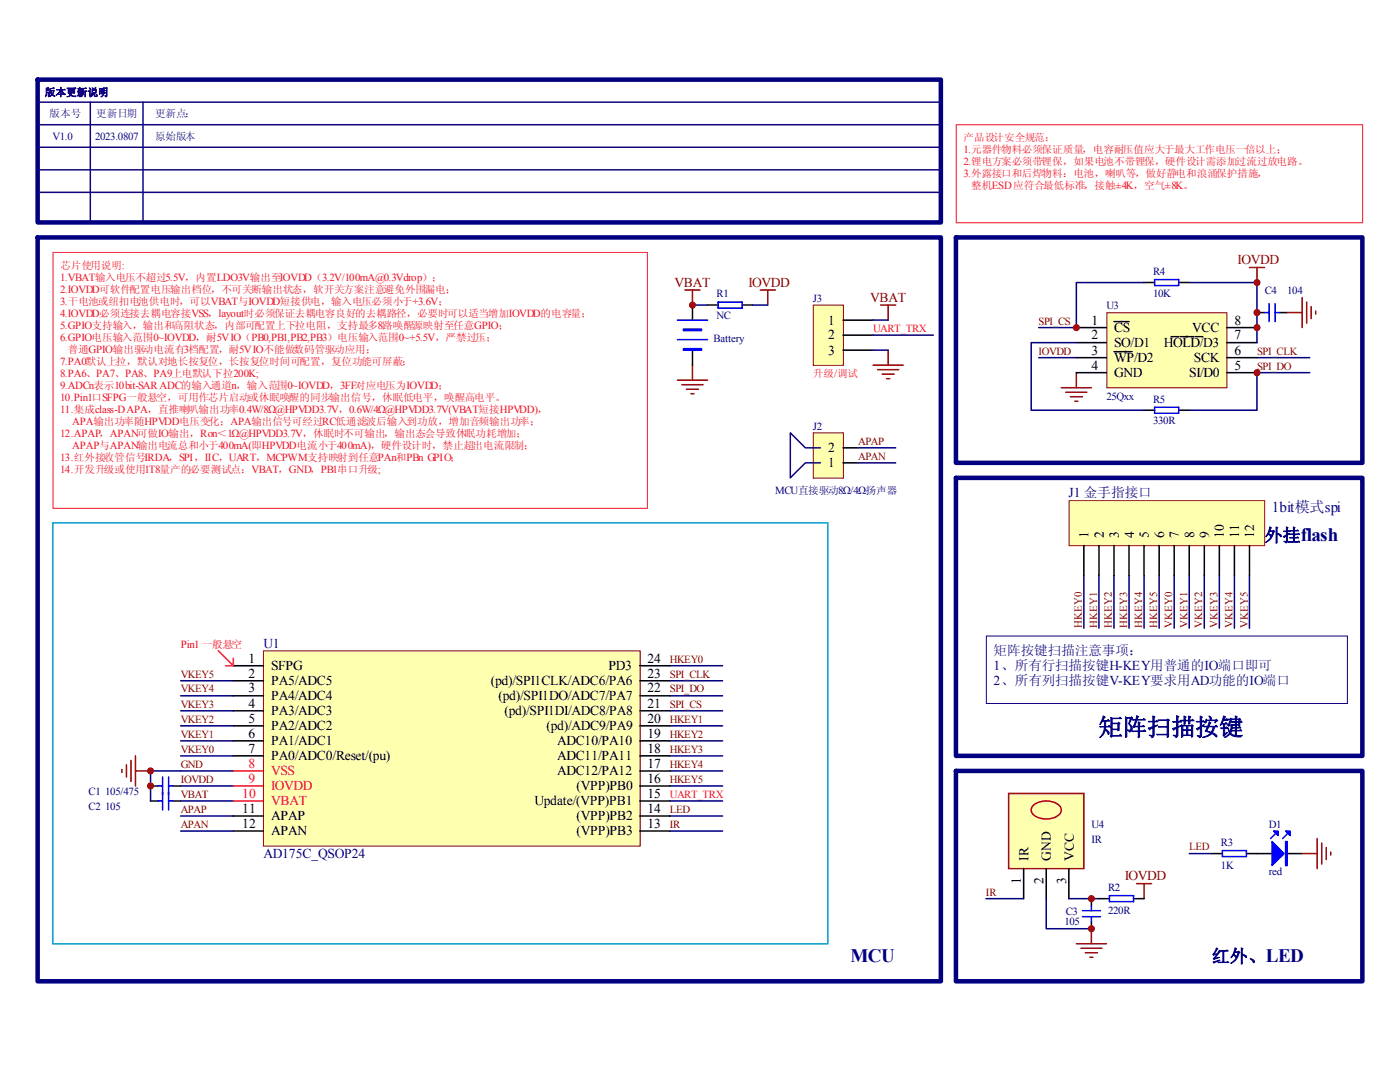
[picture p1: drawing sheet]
<svg xmlns="http://www.w3.org/2000/svg" width="279mm" height="216mm" viewBox="0 0 279 216" stroke-linecap="round" stroke-linejoin="round" font-family="sans-serif">
<path d="M7.5 47.4h180.3v148.4h-180.3zM190.8 47.4h81.1v45h-81.1z" fill="none" stroke="#000080" stroke-width=".9"/>
<path d="M162.4 86.4h5.9v9h-5.9z" fill="#ffffb0"/>
<path d="M162.3 86.4h6v9h-6z" fill="none" stroke="#800000" stroke-width=".2"/>
<path d="M138.2 60.9v3M138.2 69.9v3M141.2 60.9h2.1M148.1 60.9h2.1M168.2 92.4h3M168.2 89.4h3M30 159.8h1.5M30 156.8h1.5M34.5 159.8h1.6M34.5 156.8h1.6M250.9 170.3h3M256.9 170.3h3" fill="none" stroke="#000" stroke-width=".3"/>
<path d="M138.2 60.9h3M150.2 60.9h3M171.2 89.4h7.6M171.2 92.4h7.6M30 156.8v3M36.1 159.8h10.5M36.1 156.8h10.5M36.1 153.8h10.5M36.1 162.8h10.5" fill="none" stroke="#000080" stroke-width=".3"/>
<g fill="none" stroke="#800000" stroke-width=".3">
<path d="M136.7 57.9h3M138.2 57.9v3M151.7 57.9h3M153.2 57.9v3M135.2 75.9h6M136.1 76.8h4.2M137 77.7h2.4M137.9 78.6h.6M138.2 72.9v3M24.3 153.5v.6M25.2 152.6v2.4M26.1 151.7v4.2"/>
<path d="M27 150.8v6M27 153.8h3M259.9 170.3h3M262.9 167.3v6M263.8 168.2v4.2M264.7 169.1v2.4M265.6 170v.6"/>
</g>
<path d="M135.2 67.8h6M135.2 63.9h6M143.3 60.3h4.8v1.2h-4.8zM31.5 159.8h.9M31.5 156.8h.9M32.4 155v6.6M33.6 159.8h.9M33.6 155v6.6M33.6 156.8h.9M254.8 166.1l-1.2 1.2M257.2 166.1l-1.2 1.2" fill="none" stroke="#00f" stroke-width=".3"/>
<g fill="#00f" stroke="#00f" stroke-width=".3">
<path d="M256.6 165.8h.9v.9z"/>
<path d="M254.2 165.8h.9v.9z"/>
<path d="M253.9 167.9l2.4 2.4-2.4 2.4z"/>
<path d="M136.4 65.7h3.6v.3h-3.6z" fill-rule="evenodd"/>
<path d="M136.4 69.6h3.6v.3h-3.6z" fill-rule="evenodd"/>
<path d="M256.6 167.9h.3v4.8h-.3z" fill-rule="evenodd"/>
</g>
<path d="M163.7 89.4h-3l-3-3v9l3-3h3" fill="none" stroke="#11037f" stroke-width=".3"/>
<path d="M162.4 61h5.9v11.9h-5.9z" fill="#ffffb0"/>
<path d="M162.3 60.9h6v12h-6z" fill="none" stroke="#800000" stroke-width=".2"/>
<path d="M168.2 63.9h6M168.2 66.9h6M168.2 69.9h6" fill="none" stroke="#000" stroke-width=".3"/>
<g fill="none" stroke="#800000" stroke-width=".3">
<path d="M249.4 53.4h3M250.9 53.4v3M174.2 72.9h6.1M175.1 73.8h4.3M175.8 60.9h3M176.1 74.7h2.4M177 75.6h.6M177.3 60.9v3M177.3 69.9v3M211.8 77.4h6M212.7 78.3h4.2M213.6 79.2h2.4"/>
<path d="M214.8 74.4v3M214.5 80.1h.6"/>
</g>
<path d="M174.2 66.9h12.1M174.2 69.9h3.1M174.2 63.9h3.1M207.3 65.4h7.5M207.3 71.4h7.5M250.9 71.4h10.5M250.9 74.4h10.5M36.1 144.8h10.5M36.1 147.8h10.5M36.1 150.8h10.5" fill="none" stroke="#000080" stroke-width=".3"/>
<path d="M7.5 15.9h180.3v28.5h-180.3zM190.8 153.8h81.1v42h-81.1z" fill="none" stroke="#000080" stroke-width=".9"/>
<path d="M10.5 104.4h154.7v83.9h-154.7z" fill="none" stroke="#009cca" stroke-width=".3"/>
<path d="M7.5 20.4h180.3M7.5 24.9h180.3M7.5 29.4h180.3M7.5 33.9h180.3M7.5 38.4h180.3M18 20.4v24M28.5 20.4v24" fill="none" stroke="#11037f" stroke-width=".3"/>
<path d="M221 62.5h23.9v14.9h-23.9z" fill="#ffffb0"/>
<path d="M220.9 62.4h24v15h-24z" fill="none" stroke="#800000" stroke-width=".2"/>
<g fill="none" stroke="#000" stroke-width=".3">
<path d="M228.3 56.4h2.1M235.2 56.4h2.1M214.8 65.4h6M214.8 68.4h6M214.8 71.4h6M214.8 74.4h6M222.3 64.2h3M222.3 70.2h3.6M233.7 67.2h1.5M235.5 67.2h2.7M238.5 67.2h1.5M244.9 65.4h6"/>
<path d="M244.9 68.4h6M244.9 71.4h6M244.9 74.4h6M250.9 62.4h1.5M255.4 62.4h1.5"/>
</g>
<path d="M230.4 55.8h4.8v1.2h-4.8zM252.4 62.4h.9M253.3 60.6v3.6M254.5 62.4h.9M254.5 60.6v3.6" fill="none" stroke="#00f" stroke-width=".3"/>
<path d="M228.3 56.4h-13.5v9M237.3 56.4h13.6v12" fill="none" stroke="#000080" stroke-width=".3"/>
<path d="M259.9 59.4v6M256.9 62.4h3M260.8 60.3v4.2M261.7 61.2v2.4M262.6 62.1v.6M226.8 176.3h3M228.3 176.3v3M214.8 188.3h6M215.7 189.2h4.2M216.6 190.1h2.4M217.5 191h.6M217.8 185.3v3" fill="none" stroke="#800000" stroke-width=".3"/>
<path d="M201.3 158.3h15v15h-15z" fill-rule="evenodd" fill="#ffffb0" stroke="#800000" stroke-width=".3"/>
<path d="M204.3 173.3v6M208.8 173.3v6M213.3 173.3v6M217.8 179.3v1.5M219.3 179.3h2.1M226.2 179.3h2.1M241.8 170.3h2.2M248.8 170.3h2.1M217.8 183.8v1.5" fill="none" stroke="#000" stroke-width=".3"/>
<path d="M206.1 160.8a4.1 4.1 0 0 1 5.4 0 1.39 1.39 0 0 1-.8 2.2 4.2 4.2 0 0 1-4.6-.6 1.17 1.17 0 0 1 0-1.6z" fill="none" stroke="#bf0000" stroke-width=".3"/>
<g fill="none" stroke="#000080" stroke-width=".3">
<path d="M216.3 114.8v10.5M219.3 114.8v10.5M222.3 114.8v10.5M225.3 114.8v10.5M228.3 114.8v10.5M231.3 114.8v10.5M234.3 114.8v10.5M237.3 114.8v10.5M240.3 114.8v10.5M243.3 114.8v10.5M246.4 114.8v10.5M249.4 114.8v10.5"/>
<path d="M36.1 138.8h10.5M36.1 135.8h10.5M133.7 138.8h10.5M133.7 135.8h10.5M133.7 132.8h10.5M36.1 141.8h10.5M133.7 156.8h10.5M133.7 153.8h10.5M133.7 150.8h10.5M133.7 147.8h10.5M133.7 144.8h10.5M133.7 141.8h10.5"/>
<path d="M133.7 159.8h10.5M133.7 162.8h10.5M133.7 165.8h10.5M196.8 179.3h7.5M208.8 179.3v6h9M213.3 179.3h6M237.3 170.3h4.5"/>
</g>
<path d="M221.4 178.7h4.8v1.2h-4.8zM244 169.7h4.8v1.2h-4.8zM216 182.9h3.6M216 181.7h3.6M217.8 180.8v.9M217.8 182.9v.9" fill="none" stroke="#00f" stroke-width=".3"/>
<path d="M190.8 24.9h81.1v19.5h-81.1zM10.6 50.4h118.6v51h-118.6z" fill="none" stroke="#ee0e22" stroke-width=".2"/>
<g fill="#800000" stroke="#800000" stroke-width=".2">
<circle cx="138.2" cy="60.9" r=".6"/>
<circle cx="214.8" cy="65.4" r=".6"/>
<circle cx="250.9" cy="56.4" r=".6"/>
<circle cx="250.9" cy="65.4" r=".6"/>
<circle cx="250.9" cy="62.4" r=".6"/>
</g>
<path d="M213.4 100h39v8.9h-39z" fill="#ffffb0"/>
<path d="M213.4 99.9h39v9h-39z" fill="none" stroke="#800000" stroke-width=".2"/>
<path d="M216.3 108.8v6M219.3 108.8v6M222.3 108.8v6M225.3 108.8v6M228.3 108.8v6M231.3 108.8v6M234.3 108.8v6M237.3 108.8v6M240.3 108.8v6M243.3 108.8v6M246.4 108.8v6M249.4 108.8v6" fill="none" stroke="#000" stroke-width=".3"/>
<path d="M207.3 68.4h7.5" fill="none" stroke="#000080" stroke-width=".3"/>
<path d="M190.8 95.4h81.1v55.4h-81.1z" fill="none" stroke="#000080" stroke-width=".9"/>
<path d="M196.8 126.9h72.1v13.5h-72.1z" fill="none" stroke="#11037f" stroke-width=".2"/>
<g fill="#800000" stroke="#800000" stroke-width=".2">
<circle cx="217.8" cy="185.3" r=".6"/>
<circle cx="217.8" cy="179.3" r=".6"/>
</g>
<path d="M52.7 130h75.1v38.8h-75.1z" fill="#ffffb0"/>
<path d="M52.6 129.9h75.2v38.9h-75.2z" fill="none" stroke="#800000" stroke-width=".2"/>
<path d="M46.6 156.8h6M46.6 159.8h6M46.6 153.8h6" fill="none" stroke="#ee0e22" stroke-width=".3"/>
<g fill="none" stroke="#000" stroke-width=".3">
<path d="M228.3 81.9h2.1M235.2 81.9h2.1M46.6 138.8h6M46.6 135.8h6M46.6 132.8h6M127.7 138.8h6M127.7 135.8h6M127.7 132.8h6M46.6 141.8h6M46.6 144.8h6M46.6 147.8h6M46.6 150.8h6"/>
<path d="M127.7 141.8h6M127.7 144.8h6M127.7 147.8h6M127.7 150.8h6M127.7 153.8h6M127.7 156.8h6M127.7 159.8h6M46.6 162.8h6M46.6 165.8h6M127.7 162.8h6M127.7 165.8h6"/>
</g>
<path d="M207.3 68.4h-1.5v13.5h22.5M250.9 74.4v7.5h-13.6M36.1 153.8h-6.1v3M36.1 165.8h10.5" fill="none" stroke="#000080" stroke-width=".3"/>
<path d="M230.4 81.3h4.8v1.2h-4.8z" fill="none" stroke="#00f" stroke-width=".3"/>
<g fill="#800000" stroke="#800000" stroke-width=".2">
<circle cx="250.9" cy="74.4" r=".6"/>
<circle cx="30" cy="156.8" r=".6"/>
<circle cx="30" cy="153.8" r=".6"/>
</g>
<path d="M43.6 129.8l3 3v-1.5M45.1 132.8h1.5" fill="none" stroke="#f00" stroke-width=".3"/>
<text font-size="4.8" fill="#000080" x="219.3" y="146.7">矩阵扫描按键</text>
<text font-size="3.8" fill="#000080" x="169.8" y="192">MCU</text>
<g font-size="3.6" fill="#000080">
<text x="252.4" y="108">外挂flash</text>
<text x="241.8" y="192">红外、LED</text>
</g>
<text font-size="3" fill="#000080" x="253.8" y="102.2">1bit模式spi</text>
<g font-size="2.7" fill="#800000">
<text x="247" y="52.7">IOVDD</text>
<text x="134.6" y="57.2">VBAT</text>
<text x="149.4" y="57.2">IOVDD</text>
<text x="173.7" y="60.3">VBAT</text>
<text x="224.5" y="175.7">IOVDD</text>
</g>
<g font-size="2.7">
<text x="165.3" y="64.8">1</text>
<text x="217.8" y="64.8">1</text>
<text x="246.4" y="64.8">8</text>
<text x="165.3" y="67.7">2</text>
<text x="165.3" y="70.8">3</text>
<text x="217.8" y="67.7">2</text>
<text x="217.8" y="70.8">3</text>
<text x="222.3" y="66.2">CS</text>
<text x="222.3" y="69.3">SO/D1</text>
<text x="232.2" y="69.3">HOLD/D3</text>
<text x="237.9" y="66.2">VCC</text>
<text x="246.4" y="70.8">6</text>
<text x="246.4" y="67.7">7</text>
<text x="217.8" y="73.7">4</text>
<text x="222.3" y="72.2">WP/D2</text>
<text x="222.3" y="75.3">GND</text>
<text x="237.3" y="75.3">SI/D0</text>
<text x="238.3" y="72.2">SCK</text>
<text x="246.4" y="73.7">5</text>
<text x="165.3" y="93.2">1</text>
<text x="165.3" y="90.3">2</text>
<text x="217.3" y="107.4" transform="rotate(-90 217.3 107.4)">1</text>
<text x="220.3" y="107.4" transform="rotate(-90 220.3 107.4)">2</text>
<text x="223.3" y="107.4" transform="rotate(-90 223.3 107.4)">3</text>
<text x="226.3" y="107.4" transform="rotate(-90 226.3 107.4)">4</text>
<text x="229.3" y="107.4" transform="rotate(-90 229.3 107.4)">5</text>
<text x="232.3" y="107.4" transform="rotate(-90 232.3 107.4)">6</text>
<text x="235.3" y="107.4" transform="rotate(-90 235.3 107.4)">7</text>
<text x="238.3" y="107.4" transform="rotate(-90 238.3 107.4)">8</text>
<text x="241.3" y="107.4" transform="rotate(-90 241.3 107.4)">9</text>
<text x="244.3" y="107.4" transform="rotate(-90 244.3 107.4)">10</text>
<text x="247.3" y="107.4" transform="rotate(-90 247.3 107.4)">11</text>
<text x="250.3" y="107.4" transform="rotate(-90 250.3 107.4)">12</text>
<text x="49.6" y="135.2">2</text>
<text x="49.6" y="132.2">1</text>
<text x="54.1" y="136.7">PA5/ADC5</text>
<text x="54.1" y="133.7">SFPG</text>
<text x="98" y="136.7">(pd)/SPI1CLK/ADC6/PA6</text>
<text x="121.4" y="133.7">PD3</text>
<text x="129.2" y="135.2">23</text>
<text x="129.2" y="132.2">24</text>
<text x="49.6" y="138.2">3</text>
<text x="49.6" y="141.2">4</text>
<text x="54.1" y="139.7">PA4/ADC4</text>
<text x="54.1" y="142.7">PA3/ADC3</text>
<text x="99.5" y="139.7">(pd)/SPI1DO/ADC7/PA7</text>
<text x="100.7" y="142.7">(pd)/SPI1DI/ADC8/PA8</text>
<text x="129.2" y="141.2">21</text>
<text x="129.2" y="138.2">22</text>
<text x="49.6" y="144.2">5</text>
<text x="49.6" y="147.2">6</text>
<text x="54.1" y="145.7">PA2/ADC2</text>
<text x="54.1" y="148.7">PA1/ADC1</text>
<text x="109.1" y="145.7">(pd)/ADC9/PA9</text>
<text x="111.2" y="148.7">ADC10/PA10</text>
<text x="129.2" y="147.2">19</text>
<text x="129.2" y="144.2">20</text>
<text x="49.6" y="150.2">7</text>
<text x="54.1" y="151.7">PA0/ADC0/Reset/(pu)</text>
<text x="111.2" y="154.7">ADC12/PA12</text>
<text x="111.2" y="151.7">ADC11/PA11</text>
<text x="129.2" y="153.2">17</text>
<text x="129.2" y="150.2">18</text>
<text x="106.7" y="160.7">Update/(VPP)PB1</text>
<text x="115.1" y="157.7">(VPP)PB0</text>
<text x="129.2" y="156.2">16</text>
<text x="129.2" y="159.2">15</text>
<text x="48.3" y="162.2">11</text>
<text x="48.3" y="165.2">12</text>
<text x="54.1" y="163.7">APAP</text>
<text x="54.1" y="166.7">APAN</text>
<text x="115.1" y="163.7">(VPP)PB2</text>
<text x="115.1" y="166.7">(VPP)PB3</text>
<text x="129.2" y="162.2">14</text>
<text x="129.2" y="165.2">13</text>
<text x="205.2" y="171.8" transform="rotate(-90 205.2 171.8)">IR</text>
<text x="209.7" y="171.8" transform="rotate(-90 209.7 171.8)">GND</text>
<text x="214.3" y="171.8" transform="rotate(-90 214.3 171.8)">VCC</text>
<text x="203.7" y="176.4" transform="rotate(-90 203.7 176.4)">1</text>
<text x="208.3" y="176.4" transform="rotate(-90 208.3 176.4)">2</text>
<text x="212.8" y="176.4" transform="rotate(-90 212.8 176.4)">3</text>
</g>
<g font-size="2.7" fill="#000080">
<text x="213.3" y="99.2">J1 金手指接口</text>
<text x="52.6" y="129.2">U1</text>
<text x="52.6" y="171.2">AD175C_QSOP24</text>
</g>
<g font-size="2.7" fill="#11037f">
<text x="198.3" y="130.7">矩阵按键扫描注意事项：</text>
<text x="198.3" y="133.7">1、所有行扫描按键H-KEY用普通的IO端口即可</text>
<text x="198.3" y="136.7">2、所有列扫描按键V-KEY要求用AD功能的IO端口</text>
</g>
<g font-size="2.7" fill="#ee0e22">
<text x="49.6" y="153.2">8</text>
<text x="54.1" y="154.7">VSS</text>
<text x="48.3" y="159.2">10</text>
<text x="49.6" y="156.2">9</text>
<text x="54.1" y="157.7">IOVDD</text>
<text x="54.1" y="160.7">VBAT</text>
</g>
<g font-size="2.2" fill="#11037f">
<text x="10.5" y="27.9">V1.0</text>
<text x="19" y="27.9">2023.0807</text>
</g>
<g font-size="2.2" fill="#ee0e22">
<text x="192.3" y="30.6">1.元器件物料必须保证质量，电容耐压值应大于最大工作电压一倍以上；</text>
<text x="192.3" y="32.9">2.锂电方案必须带锂保，如果电池不带锂保，硬件设计需添加过流过放电路。</text>
<text x="192.3" y="35.4">3.外露接口和后焊物料：电池，喇叭等，做好静电和浪涌保护措施，</text>
<text x="12" y="56">1.VBAT输入电压不超过5.5V，内置LDO3V输出至IOVDD（3.2V/100mA@0.3Vdrop）；</text>
<text x="12" y="58.4">2.IOVDD可软件配置电压输出档位，不可关断输出状态，软开关方案注意避免外围漏电；</text>
<text x="12" y="60.9">3.干电池或纽扣电池供电时，可以VBAT与IOVDD短接供电，输入电压必须小于+3.6V；</text>
<text x="12" y="63.2">4.IOVDD必须连接去耦电容接VSS，layout时必须保证去耦电容良好的去耦路径，必要时可以适当增加IOVDD的电容量；</text>
<text x="12" y="65.6">5.GPIO支持输入，输出和高阻状态，内部可配置上下拉电阻，支持最多8路唤醒源映射至任意GPIO；</text>
<text x="12" y="68.1">6.GPIO电压输入范围0~IOVDD，耐5V IO（PB0,PB1,PB2,PB3）电压输入范围0~+5.5V，严禁过压；</text>
<text x="174.2" y="66.2">UART_TRX</text>
<text x="12" y="72.8">7.PA0默认上拉，默认对地长按复位，长按复位时间可配置，复位功能可屏蔽；</text>
<text x="12" y="75.3">8.PA6、PA7、PA8、PA9上电默认下拉200K;</text>
<text x="12" y="77.6">9.ADCn表示10bit-SAR ADC的输入通道n，输入范围0~IOVDD，3FF对应电压为IOVDD；</text>
<text x="12" y="80">10.Pin1口SFPG一般悬空，可用作芯片启动或休眠唤醒的同步输出信号，休眠低电平，唤醒高电平。</text>
<text x="12" y="82.5">11.集成class-D APA，直推喇叭输出功率0.4W/8Ω@HPVDD3.7V，0.6W/4Ω@HPVDD3.7V(VBAT短接HPVDD)，</text>
<text x="12" y="87.2">12.APAP，APAN可做IO输出，Ron＜1Ω@HPVDD3.7V，休眠时不可输出，输出态会导致休眠功耗增加；</text>
<text x="14.4" y="84.8">APA输出功率随HPVDD电压变化；APA输出信号可经过RC低通滤波后输入到功放，增加音频输出功率；</text>
<text x="14.4" y="89.7">APAP与APAN输出电流总和小于400mA(即HPVDD电流小于400mA)，硬件设计时，禁止超出电流限制；</text>
<text x="12" y="92">13.红外接收管信号IRDA，SPI，IIC，UART，MCPWM支持映射到任意PAn和PBn GPIO；</text>
<text x="12" y="94.4">14.开发升级或使用1T8量产的必要测试点：VBAT，GND，PB1串口升级;</text>
<text x="133.7" y="159.2">UART_TRX</text>
</g>
<g font-size="2.2" fill="#000080">
<text x="143" y="59.4">R1</text>
<text x="230.1" y="54.9">R4</text>
<text x="230.1" y="59.4">10K</text>
<text x="252.4" y="58.8">C4</text>
<text x="256.9" y="58.8">104</text>
<text x="143" y="63.6">NC</text>
<text x="162.2" y="60.3">J3</text>
<text x="220.8" y="61.7">U3</text>
<text x="142.4" y="68.3">Battery</text>
<text x="220.8" y="79.8">25Qxx</text>
<text x="230.1" y="80.3">R5</text>
<text x="162.2" y="85.8">J2</text>
<text x="230.1" y="84.6">330R</text>
<text x="154.7" y="98.6">MCU直接驱动8Ω/4Ω扬声器</text>
<text x="17.7" y="161.6">C2</text>
<text x="17.7" y="158.6">C1</text>
<text x="21" y="161.6">105</text>
<text x="21" y="158.6">105/475</text>
<text x="217.8" y="165.2">U4</text>
<text x="253.2" y="165.2">D1</text>
<text x="217.8" y="168.2">IR</text>
<text x="243.7" y="168.8">R3</text>
<text x="243.7" y="173.3">1K</text>
<text x="221.1" y="177.8">R2</text>
<text x="253.2" y="174.5">red</text>
<text x="212.4" y="184.7">105</text>
<text x="212.7" y="182.6">C3</text>
<text x="221.1" y="182.3">220R</text>
</g>
<g font-size="2.2" fill="#800000">
<text x="207.3" y="64.8">SPI_CS</text>
<text x="207.3" y="70.8">IOVDD</text>
<text x="250.9" y="70.8">SPI_CLK</text>
<text x="250.9" y="73.7">SPI_DO</text>
<text x="171.3" y="88.7">APAP</text>
<text x="171.3" y="91.8">APAN</text>
<text x="215.9" y="125.3" transform="rotate(-90 215.9 125.3)">HKEY0</text>
<text x="218.9" y="125.3" transform="rotate(-90 218.9 125.3)">HKEY1</text>
<text x="221.9" y="125.3" transform="rotate(-90 221.9 125.3)">HKEY2</text>
<text x="225" y="125.3" transform="rotate(-90 225 125.3)">HKEY3</text>
<text x="227.9" y="125.3" transform="rotate(-90 227.9 125.3)">HKEY4</text>
<text x="231" y="125.3" transform="rotate(-90 231 125.3)">HKEY5</text>
<text x="233.9" y="125.3" transform="rotate(-90 233.9 125.3)">VKEY0</text>
<text x="237" y="125.3" transform="rotate(-90 237 125.3)">VKEY1</text>
<text x="239.9" y="125.3" transform="rotate(-90 239.9 125.3)">VKEY2</text>
<text x="243" y="125.3" transform="rotate(-90 243 125.3)">VKEY3</text>
<text x="246" y="125.3" transform="rotate(-90 246 125.3)">VKEY4</text>
<text x="249" y="125.3" transform="rotate(-90 249 125.3)">VKEY5</text>
<text x="36.1" y="135.2">VKEY5</text>
<text x="133.7" y="132.2">HKEY0</text>
<text x="133.7" y="135.2">SPI_CLK</text>
<text x="36.1" y="141.2">VKEY3</text>
<text x="36.1" y="138.2">VKEY4</text>
<text x="133.7" y="141.2">SPI_CS</text>
<text x="133.7" y="138.2">SPI_DO</text>
<text x="36.1" y="147.2">VKEY1</text>
<text x="36.1" y="144.2">VKEY2</text>
<text x="133.7" y="144.2">HKEY1</text>
<text x="133.7" y="147.2">HKEY2</text>
<text x="36.1" y="150.2">VKEY0</text>
<text x="36.1" y="153.2">GND</text>
<text x="133.7" y="150.2">HKEY3</text>
<text x="133.7" y="153.2">HKEY4</text>
<text x="36.1" y="159.2">VBAT</text>
<text x="36.1" y="156.2">IOVDD</text>
<text x="133.7" y="156.2">HKEY5</text>
<text x="36.1" y="165.2">APAN</text>
<text x="36.1" y="162.2">APAP</text>
<text x="133.7" y="165.2">IR</text>
<text x="133.7" y="162.2">LED</text>
<text x="237.3" y="169.7">LED</text>
<text x="196.8" y="178.7">IR</text>
</g>
<text font-size="2.2" fill="#f00" x="36.1" y="129.2">Pin1 一般悬空</text>
<g font-size="2.1" fill="#11037f">
<text x="9" y="19.1">版本更新说明</text>
<text x="9.9" y="23.4">版本号</text>
<text x="19.2" y="23.4">更新日期</text>
<text x="31" y="23.4">更新点：</text>
<text x="31" y="27.9">原始版本</text>
</g>
<g font-size="2.1" fill="#ee0e22">
<text x="192.3" y="28.2">产品设计安全规范：</text>
<text x="193.8" y="37.8">整机ESD应符合最低标准，接触±4K，空气±8K。</text>
<text x="12" y="53.7">芯片使用说明:</text>
<text x="13.5" y="70.4">普通GPIO输出驱动电流有3档配置，耐5V IO不能做数码管驱动应用；</text>
<text x="162.2" y="75.3">升级/调试</text>
</g>
</svg>
